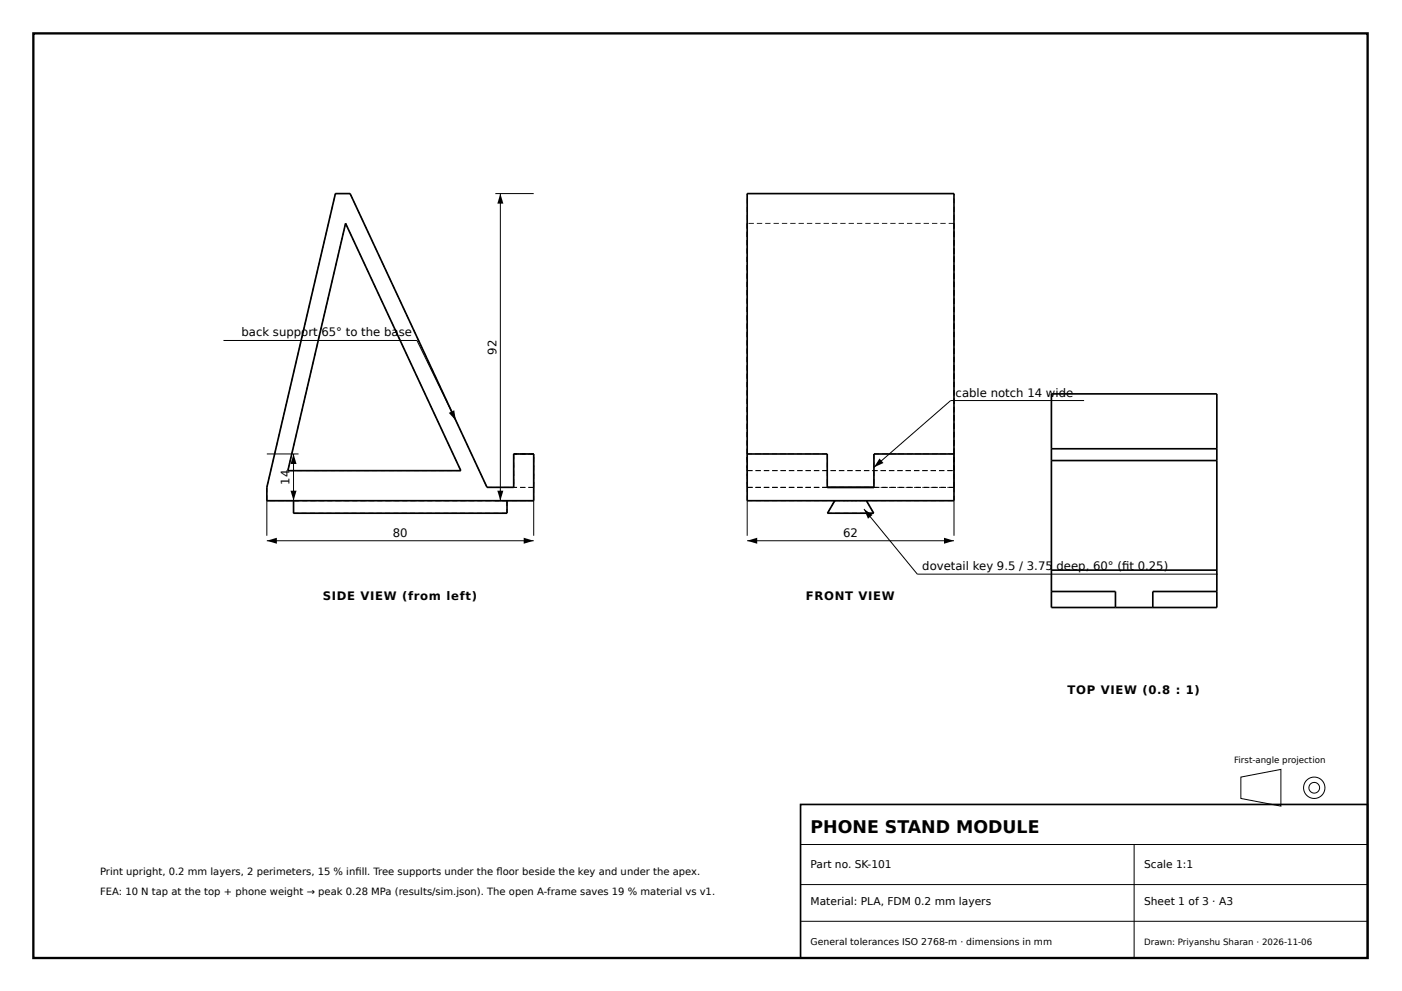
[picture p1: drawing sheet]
<svg xmlns="http://www.w3.org/2000/svg" width="420mm" height="297mm" viewBox="0 0 420 297" stroke-linecap="round" stroke-linejoin="round" font-family="sans-serif">
<path d="M10 10h399.9v277.1h-399.9z" fill="none" stroke="#000" stroke-width=".7" stroke-linecap="butt"/>
<g fill="none" stroke="#000" stroke-width=".5">
<path d="M100.5 58h4.4l41.1 88.1h8v-10h6v14h-80v-4zM223.9 58h62v92.1h-62zM103.6 66.9l34.5 74.2h-51.8zM315.1 118.1h49.6v64h-49.6zM223.9 136.1h24v10h14v-10h24M315.1 134.5h49.6M315.1 138h49.6M88 150.1v3.7h64v-3.7M250.2 150.1l-2.2 3.7h13.9l-2.2-3.7M315.1 177.3h19.2v4.8M315.1 170.9h49.6M364.7 177.3h-19.2v4.8"/>
<path d="M239.9 241.1h170v46h-170z"/>
</g>
<g fill="none" stroke="#000" stroke-width=".3">
<path d="M148.5 58h11.5M150 58v92.1M67 102h58l11.6 24.1M80 136.1h9.5M88 136.1v14M324.9 120.1h-40l-23 20M89.5 150.1h-9.5v10.5M148.5 150.1h11.5v10.5M223.9 150.1v10.5M258.9 152.6l16 19.5h90M285.9 150.1v10.5M80 162.1h80"/>
<path d="M223.9 162.1h62M371.9 232.9l12-2.3v11l-12-2.3zM239.9 253.1h170M339.9 253.1v34M239.9 265.1h170M239.9 276.1h170"/>
<circle cx="393.9" cy="236.1" r="3.2"/>
<circle cx="393.9" cy="236.1" r="1.6"/>
</g>
<g fill="#000">
<path d="M150 58l.9 3h-1.8zM88 136.1l.9 3h-1.8zM134.5 123.8l1.6-.8 .5 3.1zM87.1 147.1h1.8l-.9 3zM149.1 147.1h1.8l-.9 3zM258.9 152.6l2.6 1.7-1.4 1.2zM263.6 137.4l1.2 1.4-2.9 1.3zM80 162.1l3-.9v1.8zM157 161.2l3 .9-3 .9zM223.9 162.1l3-.9v1.8zM282.9 161.2l3 .9-3 .9z"/>
<path d="M100.5 57.9h1.6v.3h-1.6zM103 57.9h1.6v.3h-1.6z"/>
<path d="M104.8 58.1l.2-.1 .7 1.4-.2 .1zM105.9 60.3l.2-.1 .7 1.5-.2 .1zM106.9 62.6l.3-.1 .6 1.5-.2 .1zM108 64.9l.2-.1 .7 1.4-.2 .1zM109 67.1l.3-.1 .6 1.5-.2 .1zM110.1 69.4l.2-.1 .7 1.5-.2 .1zM111.2 71.7l.2-.1 .7 1.4-.3 .1zM112.2 73.9l.2-.1 .7 1.5-.2 .1zM113.3 76.2l.2-.1 .7 1.5-.3 .1zM114.3 78.5l.3-.1 .6 1.4-.2 .1zM115.4 80.7l.2-.1 .7 1.5-.2 .1zM116.4 83l.3-.1 .6 1.5-.2 .1zM117.5 85.3l.2-.1 .7 1.4-.2 .1zM118.6 87.5l.2-.1 .7 1.5-.3 .1zM119.6 89.8l.2-.1 .7 1.5-.2 .1zM120.7 92.1l.2-.1 .7 1.4-.3 .1zM121.7 94.3l.2-.1 .7 1.5-.2 .1zM122.8 96.6l.2-.1 .7 1.5-.2 .1zM123.8 98.9l.3-.1 .6 1.4-.2 .1zM124.9 101.1l.2-.1 .7 1.5-.2 .1zM125.9 103.4l.3-.1 .7 1.5-.3 .1zM127 105.7l.2-.1 .7 1.4-.2 .1zM128.1 107.9l.2-.1 .7 1.5-.3 .1zM129.1 110.2l.2-.1 .7 1.5-.2 .1zM130.2 112.5l.2-.1 .7 1.4-.3 .1zM131.2 114.7l.3-.1 .6 1.5-.2 .1zM132.3 117l.2-.1 .7 1.5-.2 .1zM133.3 119.3l.3-.1 .6 1.4-.2 .1zM134.4 121.5l.2-.1 .7 1.5-.2 .1zM135.5 123.8l.2-.1 .7 1.5-.3 .1zM136.5 126.1l.2-.1 .7 1.4-.2 .1zM137.6 128.3l.2-.1 .7 1.5-.3 .1zM138.6 130.6l.3-.1 .6 1.5-.2 .1zM139.7 132.9l.2-.1 .7 1.4-.2 .1zM140.7 135.1l.3-.1 .6 1.5-.2 .1zM141.8 137.4l.2-.1 .7 1.5-.2 .1zM142.8 139.7l.3-.1 .7 1.4-.3 .1zM143.9 141.9l.2-.1 .7 1.5-.2 .1zM145 144.2l.2-.1 .7 1.5-.3 .1z"/>
<path d="M223.9 57.9h1.6v.3h-1.6zM226.4 57.9h1.6v.3h-1.6zM228.9 57.9h1.6v.3h-1.6zM231.4 57.9h1.6v.3h-1.6zM233.9 57.9h1.6v.3h-1.6zM236.4 57.9h1.6v.3h-1.6zM238.9 57.9h1.6v.3h-1.6zM241.4 57.9h1.6v.3h-1.6zM243.9 57.9h1.6v.3h-1.6zM246.4 57.9h1.6v.3h-1.6zM248.9 57.9h1.6v.3h-1.6zM251.4 57.9h1.6v.3h-1.6zM253.9 57.9h1.6v.3h-1.6zM256.4 57.9h1.6v.3h-1.6zM258.9 57.9h1.6v.3h-1.6zM261.4 57.9h1.6v.3h-1.6zM263.9 57.9h1.6v.3h-1.6zM266.4 57.9h1.6v.3h-1.6zM268.9 57.9h1.6v.3h-1.6zM271.4 57.9h1.6v.3h-1.6zM273.9 57.9h1.6v.3h-1.6zM276.4 57.9h1.6v.3h-1.6zM278.9 57.9h1.6v.3h-1.6zM281.4 57.9h1.6v.3h-1.6zM283.9 57.9h1.6v.3h-1.6z"/>
<path d="M103.5 67l.2-.1 .7 1.4-.3 .1zM104.5 69.3l.2-.1 .7 1.4-.2 .1zM105.6 71.5l.2-.1 .7 1.5-.3 .1zM106.6 73.8l.3-.1 .6 1.4-.2 .1zM107.7 76.1l.2-.1 .7 1.4-.2 .1zM108.7 78.3l.3-.1 .6 1.5-.2 .1zM109.8 80.6l.2-.1 .7 1.4-.2 .1zM110.9 82.9l.2-.1 .7 1.4-.3 .1zM111.9 85.1l.2-.1 .7 1.5-.2 .1zM113 87.4l.2-.1 .7 1.4-.3 .1zM114 89.7l.3-.1 .6 1.4-.2 .1zM115.1 91.9l.2-.1 .7 1.5-.2 .1zM116.1 94.2l.3-.1 .6 1.4-.2 .1zM117.2 96.5l.2-.1 .7 1.4-.2 .1zM118.2 98.7l.3-.1 .7 1.5-.3 .1zM119.3 101l.2-.1 .7 1.4-.2 .1zM120.4 103.3l.2-.1 .7 1.4-.3 .1zM121.4 105.5l.2-.1 .7 1.5-.2 .1zM122.5 107.8l.2-.1 .7 1.4-.2 .1zM123.5 110.1l.3-.1 .6 1.4-.2 .1zM124.6 112.3l.2-.1 .7 1.5-.2 .1zM125.6 114.6l.3-.1 .6 1.4-.2 .1zM126.7 116.9l.2-.1 .7 1.4-.2 .1zM127.8 119.1l.2-.1 .7 1.5-.3 .1zM128.8 121.4l.2-.1 .7 1.4-.2 .1zM129.9 123.7l.2-.1 .7 1.4-.3 .1zM130.9 125.9l.3-.1 .6 1.5-.2 .1zM132 128.2l.2-.1 .7 1.4-.2 .1zM133 130.5l.3-.1 .6 1.4-.2 .1zM134.1 132.7l.2-.1 .7 1.5-.2 .1zM135.1 135l.3-.1 .7 1.4-.3 .1zM136.2 137.3l.2-.1 .7 1.4-.2 .1zM137.3 139.5l.2-.1 .7 1.5-.3 .1z"/>
<path d="M223.8 66.9h.3v1.6h-.3zM223.8 69.4h.3v1.6h-.3zM223.8 71.9h.3v1.6h-.3zM223.8 74.4h.3v1.6h-.3zM223.8 76.9h.3v1.6h-.3zM223.8 79.4h.3v1.6h-.3zM223.8 81.9h.3v1.6h-.3zM223.8 84.4h.3v1.6h-.3zM223.8 86.9h.3v1.6h-.3zM223.8 89.4h.3v1.6h-.3zM223.8 91.9h.3v1.7h-.3zM223.8 94.5h.3v1.6h-.3zM223.8 97h.3v1.6h-.3zM223.8 99.5h.3v1.6h-.3zM223.8 102h.3v1.6h-.3zM223.8 104.5h.3v1.6h-.3zM223.8 107h.3v1.6h-.3zM223.8 109.5h.3v1.6h-.3zM223.8 112h.3v1.6h-.3zM223.8 114.5h.3v1.6h-.3zM223.8 117h.3v1.6h-.3zM223.8 119.5h.3v1.6h-.3zM223.8 122h.3v1.6h-.3zM223.8 124.5h.3v1.6h-.3zM223.8 127h.3v1.6h-.3zM223.8 129.5h.3v1.6h-.3zM223.8 132h.3v1.6h-.3zM223.8 134.5h.3v1.6h-.3zM223.8 137h.3v1.6h-.3zM223.8 139.5h.3v1.6h-.3z"/>
<path d="M284.3 66.8h1.6v.3h-1.6zM281.8 66.8h1.6v.3h-1.6zM279.3 66.8h1.6v.3h-1.6zM276.8 66.8h1.6v.3h-1.6zM274.3 66.8h1.6v.3h-1.6zM271.8 66.8h1.6v.3h-1.6zM269.3 66.8h1.6v.3h-1.6zM266.8 66.8h1.6v.3h-1.6zM264.3 66.8h1.6v.3h-1.6zM261.8 66.8h1.6v.3h-1.6zM259.3 66.8h1.6v.3h-1.6zM256.8 66.8h1.6v.3h-1.6zM254.3 66.8h1.6v.3h-1.6zM251.8 66.8h1.6v.3h-1.6zM249.3 66.8h1.6v.3h-1.6zM246.8 66.8h1.6v.3h-1.6zM244.3 66.8h1.6v.3h-1.6zM241.8 66.8h1.6v.3h-1.6zM239.3 66.8h1.6v.3h-1.6zM236.8 66.8h1.6v.3h-1.6zM234.3 66.8h1.6v.3h-1.6zM231.8 66.8h1.6v.3h-1.6zM229.3 66.8h1.6v.3h-1.6zM226.8 66.8h1.6v.3h-1.6zM224.3 66.8h1.6v.3h-1.6z"/>
<path d="M285.8 66.9h.3v1.6h-.3zM285.8 69.4h.3v1.6h-.3zM285.8 71.9h.3v1.6h-.3zM285.8 74.4h.3v1.6h-.3zM285.8 76.9h.3v1.6h-.3zM285.8 79.4h.3v1.6h-.3zM285.8 81.9h.3v1.6h-.3zM285.8 84.4h.3v1.6h-.3zM285.8 86.9h.3v1.6h-.3zM285.8 89.4h.3v1.6h-.3zM285.8 91.9h.3v1.7h-.3zM285.8 94.5h.3v1.6h-.3zM285.8 97h.3v1.6h-.3zM285.8 99.5h.3v1.6h-.3zM285.8 102h.3v1.6h-.3zM285.8 104.5h.3v1.6h-.3zM285.8 107h.3v1.6h-.3zM285.8 109.5h.3v1.6h-.3zM285.8 112h.3v1.6h-.3zM285.8 114.5h.3v1.6h-.3zM285.8 117h.3v1.6h-.3zM285.8 119.5h.3v1.6h-.3zM285.8 122h.3v1.6h-.3zM285.8 124.5h.3v1.6h-.3zM285.8 127h.3v1.6h-.3zM285.8 129.5h.3v1.6h-.3zM285.8 132h.3v1.6h-.3zM285.8 134.5h.3v1.6h-.3zM285.8 137h.3v1.6h-.3zM285.8 139.5h.3v1.6h-.3z"/>
<path d="M154 135.9h1.6v.3h-1.6zM156.5 135.9h1.6v.3h-1.6zM159 135.9h1v.3h-1z"/>
<path d="M153.8 136.1h.3v1.6h-.3zM153.8 138.6h.3v1.6h-.3zM153.8 141.1h.3v1.6h-.3zM153.8 143.6h.3v1.6h-.3z"/>
<path d="M153.8 136.1h.3v1.6h-.3zM153.8 138.6h.3v1.6h-.3zM153.8 141.1h.3v1.6h-.3zM153.8 143.6h.3v1.6h-.3z"/>
<path d="M158.4 135.9h1.6v.3h-1.6zM155.9 135.9h1.6v.3h-1.6zM154 135.9h1v.3h-1z"/>
<path d="M158.4 135.9h1.6v.3h-1.6zM155.9 135.9h1.6v.3h-1.6zM154 135.9h1v.3h-1z"/>
<path d="M159.8 136.1h.3v1.6h-.3zM159.8 138.6h.3v1.6h-.3zM159.8 141.1h.3v1.6h-.3zM159.8 143.6h.3v1.6h-.3zM159.8 146.1h.3v1.6h-.3zM159.8 148.6h.3v1.5h-.3z"/>
<path d="M223.8 136.1h.3v1.6h-.3zM223.8 138.6h.3v1.6h-.3zM223.8 141.1h.3v1.6h-.3zM223.8 143.6h.3v1.6h-.3z"/>
<path d="M246.3 135.9h1.6v.3h-1.6zM243.8 135.9h1.6v.3h-1.6zM241.3 135.9h1.6v.3h-1.6zM238.8 135.9h1.6v.3h-1.6zM236.3 135.9h1.6v.3h-1.6zM233.8 135.9h1.6v.3h-1.6zM231.3 135.9h1.6v.3h-1.6zM228.8 135.9h1.6v.3h-1.6zM226.3 135.9h1.6v.3h-1.6zM223.9 135.9h1.5v.3h-1.5z"/>
<path d="M247.8 136.1h.3v1.6h-.3zM247.8 138.6h.3v1.6h-.3zM247.8 141.1h.3v1.6h-.3zM247.8 143.6h.3v1.6h-.3z"/>
<path d="M261.8 136.1h.3v1.6h-.3zM261.8 138.6h.3v1.6h-.3zM261.8 141.1h.3v1.6h-.3zM261.8 143.6h.3v1.6h-.3z"/>
<path d="M284.3 135.9h1.6v.3h-1.6zM281.8 135.9h1.6v.3h-1.6zM279.3 135.9h1.6v.3h-1.6zM276.8 135.9h1.6v.3h-1.6zM274.3 135.9h1.6v.3h-1.6zM271.8 135.9h1.6v.3h-1.6zM269.3 135.9h1.6v.3h-1.6zM266.8 135.9h1.6v.3h-1.6zM264.3 135.9h1.6v.3h-1.6zM261.9 135.9h1.5v.3h-1.5z"/>
<path d="M285.8 136.1h.3v1.6h-.3zM285.8 138.6h.3v1.6h-.3zM285.8 141.1h.3v1.6h-.3zM285.8 143.6h.3v1.6h-.3z"/>
<path d="M79.9 148.5h.2v1.6h-.2zM79.9 146.1h.2v1.5h-.2z"/>
<path d="M80.2 144.5h.3l-.4 1.6-.2-.1zM80.8 142l.2 .1-.3 1.6-.3-.1zM81.4 139.6l.2 .1-.4 1.5h-.2zM81.9 137.2h.3l-.4 1.6-.2-.1zM82.5 134.7l.2 .1-.3 1.5h-.3zM83.1 132.3l.2 .1-.4 1.5h-.2zM83.6 129.9h.3l-.4 1.6-.2-.1zM84.2 127.4l.2 .1-.3 1.5h-.3zM84.8 125h.2l-.4 1.6-.2-.1zM85.3 122.6h.3l-.4 1.6-.2-.1zM85.9 120.1l.2 .1-.3 1.5h-.3zM86.5 117.7h.2l-.3 1.6-.3-.1zM87 115.2l.3 .1-.4 1.6-.2-.1zM87.6 112.8l.3 .1-.4 1.5h-.3zM88.2 110.4h.2l-.3 1.6-.3-.1zM88.7 107.9l.3 .1-.4 1.6-.2-.1zM89.3 105.5l.3 .1-.4 1.5h-.2zM89.9 103.1h.2l-.3 1.6-.3-.1zM90.5 100.6l.2 .1-.4 1.6-.2-.1zM91 98.2l.3 .1-.4 1.5h-.2zM91.6 95.8h.2l-.3 1.6-.3-.1zM92.2 93.3l.2 .1-.4 1.5h-.2zM92.7 90.9l.3 .1-.4 1.5h-.2zM93.3 88.5h.2l-.3 1.6-.3-.1zM93.9 86l.2 .1-.4 1.5h-.2zM94.4 83.6h.3l-.4 1.6-.2-.1zM95 81.2h.2l-.3 1.6-.3-.1zM95.6 78.7l.2 .1-.4 1.5h-.2zM96.1 76.3h.3l-.4 1.6-.2-.1zM96.7 73.8l.2 .1-.3 1.6-.3-.1zM97.3 71.4l.2 .1-.3 1.5h-.3zM97.8 69h.3l-.4 1.6-.2-.1zM98.4 66.5l.3 .1-.4 1.6-.3-.1zM99 64.1l.2 .1-.3 1.5h-.3zM99.5 61.7h.3l-.4 1.6-.2-.1zM100.1 59.2l.3 .1-.4 1.5h-.2zM100.4 58l.2 .1v.3h-.3z"/>
<path d="M86.5 139.5h.3l-.4 1.6-.2-.1zM87.1 137l.2 .1-.3 1.6-.3-.1zM87.7 134.6l.2 .1-.4 1.5h-.2zM88.2 132.2h.3l-.4 1.6-.2-.1zM88.8 129.7l.2 .1-.3 1.5h-.3zM89.4 127.3l.2 .1-.4 1.5h-.2zM89.9 124.9h.3l-.4 1.6-.2-.1zM90.5 122.4l.2 .1-.3 1.5h-.3zM91.1 120h.2l-.4 1.6-.2-.1zM91.6 117.6h.3l-.4 1.6-.2-.1zM92.2 115.1l.2 .1-.3 1.5h-.3zM92.8 112.7h.2l-.3 1.6-.3-.1zM93.3 110.2l.3 .1-.4 1.6-.2-.1zM93.9 107.8l.3 .1-.4 1.5h-.3zM94.5 105.4h.2l-.3 1.6-.3-.1zM95 102.9l.3 .1-.4 1.6-.2-.1zM95.6 100.5l.3 .1-.4 1.5h-.3zM96.2 98.1h.2l-.3 1.6-.3-.1zM96.7 95.6l.3 .1-.4 1.5h-.2zM97.3 93.2l.3 .1-.4 1.5h-.2zM97.9 90.8h.2l-.3 1.6-.3-.1zM98.5 88.3l.2 .1-.4 1.5h-.2zM99 85.9h.3l-.4 1.6-.2-.1zM99.6 83.5h.2l-.3 1.6-.3-.1zM100.2 81l.2 .1-.4 1.5h-.2zM100.7 78.6h.3l-.4 1.6-.2-.1zM101.3 76.1l.2 .1-.3 1.6-.3-.1zM101.9 73.7l.2 .1-.4 1.5h-.2zM102.4 71.3h.3l-.4 1.6-.2-.1zM103 68.8l.2 .1-.3 1.6-.3-.1zM103.5 66.9l.2 .1-.3 1h-.2z"/>
<path d="M88 149.9h1.6v.3h-1.6zM90.5 149.9h1.6v.3h-1.6zM93 149.9h1.6v.3h-1.6zM95.5 149.9h1.6v.3h-1.6zM98 149.9h1.6v.3h-1.6zM100.5 149.9h1.6v.3h-1.6zM103 149.9h1.6v.3h-1.6zM105.5 149.9h1.6v.3h-1.6zM108 149.9h1.6v.3h-1.6zM110.5 149.9h1.6v.3h-1.6zM113 149.9h1.6v.3h-1.6zM115.5 149.9h1.6v.3h-1.6zM118 149.9h1.6v.3h-1.6zM120.5 149.9h1.6v.3h-1.6zM123 149.9h1.6v.3h-1.6zM125.5 149.9h1.6v.3h-1.6zM128 149.9h1.6v.3h-1.6zM130.5 149.9h1.6v.3h-1.6zM133 149.9h1.6v.3h-1.6zM135.5 149.9h1.6v.3h-1.6zM138 149.9h1.6v.3h-1.6zM140.5 149.9h1.6v.3h-1.6zM143 149.9h1.6v.3h-1.6zM145.5 149.9h1.6v.3h-1.6zM148 149.9h1.6v.3h-1.6zM150.5 149.9h1.5v.3h-1.5z"/>
<path d="M87.9 150.1h.2v1.6h-.2zM87.9 152.6h.2v1.2h-.2z"/>
<path d="M136.5 140.9h1.6v.3h-1.6zM134 140.9h1.6v.3h-1.6zM131.5 140.9h1.6v.3h-1.6zM129 140.9h1.6v.3h-1.6zM126.5 140.9h1.6v.3h-1.6zM124 140.9h1.6v.3h-1.6zM121.5 140.9h1.6v.3h-1.6zM119 140.9h1.6v.3h-1.6zM116.5 140.9h1.6v.3h-1.6zM114 140.9h1.6v.3h-1.6zM111.5 140.9h1.6v.3h-1.6zM109 140.9h1.6v.3h-1.6zM106.5 140.9h1.6v.3h-1.6zM104 140.9h1.6v.3h-1.6zM101.5 140.9h1.6v.3h-1.6zM99 140.9h1.6v.3h-1.6zM96.5 140.9h1.6v.3h-1.6zM94 140.9h1.6v.3h-1.6zM91.5 140.9h1.6v.3h-1.6zM89 140.9h1.6v.3h-1.6zM86.5 140.9h1.6v.3h-1.6z"/>
<path d="M146 145.9h1.6v.3h-1.6zM148.5 145.9h1.6v.3h-1.6zM151 145.9h1.6v.3h-1.6zM153.5 145.9h.5v.3h-.5z"/>
<path d="M150.4 149.9h1.6v.3h-1.6zM147.9 149.9h1.6v.3h-1.6zM145.4 149.9h1.6v.3h-1.6zM142.9 149.9h1.6v.3h-1.6zM140.4 149.9h1.6v.3h-1.6zM137.9 149.9h1.6v.3h-1.6zM135.4 149.9h1.6v.3h-1.6zM132.9 149.9h1.6v.3h-1.6zM130.4 149.9h1.6v.3h-1.6zM127.9 149.9h1.6v.3h-1.6zM125.4 149.9h1.6v.3h-1.6zM122.9 149.9h1.6v.3h-1.6zM120.4 149.9h1.6v.3h-1.6zM117.9 149.9h1.6v.3h-1.6zM115.4 149.9h1.6v.3h-1.6zM112.9 149.9h1.6v.3h-1.6zM110.4 149.9h1.6v.3h-1.6zM107.9 149.9h1.6v.3h-1.6zM105.4 149.9h1.6v.3h-1.6zM102.9 149.9h1.6v.3h-1.6zM100.4 149.9h1.6v.3h-1.6zM97.9 149.9h1.6v.3h-1.6zM95.4 149.9h1.6v.3h-1.6zM92.9 149.9h1.6v.3h-1.6zM90.4 149.9h1.6v.3h-1.6zM88 149.9h1.5v.3h-1.5z"/>
<path d="M150.4 153.7h1.6v.2h-1.6zM147.9 153.7h1.6v.2h-1.6zM145.4 153.7h1.6v.2h-1.6zM142.9 153.7h1.6v.2h-1.6zM140.4 153.7h1.6v.2h-1.6zM137.9 153.7h1.6v.2h-1.6zM135.4 153.7h1.6v.2h-1.6zM132.9 153.7h1.6v.2h-1.6zM130.4 153.7h1.6v.2h-1.6zM127.9 153.7h1.6v.2h-1.6zM125.4 153.7h1.6v.2h-1.6zM122.9 153.7h1.6v.2h-1.6zM120.4 153.7h1.6v.2h-1.6zM117.9 153.7h1.6v.2h-1.6zM115.4 153.7h1.6v.2h-1.6zM112.9 153.7h1.6v.2h-1.6zM110.4 153.7h1.6v.2h-1.6zM107.9 153.7h1.6v.2h-1.6zM105.4 153.7h1.6v.2h-1.6zM102.9 153.7h1.6v.2h-1.6zM100.4 153.7h1.6v.2h-1.6zM97.9 153.7h1.6v.2h-1.6zM95.4 153.7h1.6v.2h-1.6zM92.9 153.7h1.6v.2h-1.6zM90.4 153.7h1.6v.2h-1.6zM88 153.7h1.5v.2h-1.5z"/>
<path d="M151.8 150.1h.3v1.6h-.3zM151.8 152.6h.3v1.2h-.3z"/>
<path d="M153.8 144.5h.3v1.6h-.3zM153.8 142h.3v1.6h-.3zM153.8 139.5h.3v1.6h-.3zM153.8 137h.3v1.6h-.3z"/>
<path d="M159.8 144.5h.3v1.6h-.3zM159.8 142h.3v1.6h-.3zM159.8 139.5h.3v1.6h-.3zM159.8 137h.3v1.6h-.3z"/>
<path d="M159.8 144.5h.3v1.6h-.3zM159.8 142h.3v1.6h-.3zM159.8 139.5h.3v1.6h-.3zM159.8 137h.3v1.6h-.3z"/>
<path d="M158.4 149.9h1.6v.3h-1.6zM155.9 149.9h1.6v.3h-1.6zM153.4 149.9h1.6v.3h-1.6zM150.9 149.9h1.6v.3h-1.6zM148.4 149.9h1.6v.3h-1.6zM145.9 149.9h1.6v.3h-1.6zM143.4 149.9h1.6v.3h-1.6zM140.9 149.9h1.6v.3h-1.6zM138.4 149.9h1.6v.3h-1.6zM135.9 149.9h1.6v.3h-1.6zM133.4 149.9h1.6v.3h-1.6zM130.9 149.9h1.6v.3h-1.6zM128.4 149.9h1.6v.3h-1.6zM125.9 149.9h1.6v.3h-1.6zM123.4 149.9h1.6v.3h-1.6zM120.9 149.9h1.6v.3h-1.6zM118.4 149.9h1.6v.3h-1.6zM115.9 149.9h1.6v.3h-1.6zM113.4 149.9h1.6v.3h-1.6zM110.9 149.9h1.6v.3h-1.6zM108.4 149.9h1.6v.3h-1.6zM105.9 149.9h1.6v.3h-1.6zM103.4 149.9h1.6v.3h-1.6zM100.9 149.9h1.6v.3h-1.6zM98.4 149.9h1.6v.3h-1.6zM95.9 149.9h1.6v.3h-1.6zM93.4 149.9h1.6v.3h-1.6zM90.9 149.9h1.6v.3h-1.6zM88.4 149.9h1.6v.3h-1.6zM85.9 149.9h1.6v.3h-1.6zM83.4 149.9h1.6v.3h-1.6zM80.9 149.9h1.6v.3h-1.6z"/>
<path d="M158.4 145.9h1.6v.3h-1.6zM155.9 145.9h1.6v.3h-1.6zM154 145.9h1v.3h-1z"/>
<path d="M158.4 145.9h1.6v.3h-1.6zM155.9 145.9h1.6v.3h-1.6zM154 145.9h1v.3h-1z"/>
<path d="M223.8 148.5h.3v1.6h-.3zM223.8 146.1h.3v1.5h-.3z"/>
<path d="M223.8 144.5h.3v1.6h-.3zM223.8 142h.3v1.6h-.3zM223.8 139.5h.3v1.6h-.3zM223.8 137h.3v1.6h-.3zM223.8 134.5h.3v1.6h-.3zM223.8 132h.3v1.6h-.3zM223.8 129.5h.3v1.6h-.3zM223.8 127h.3v1.6h-.3zM223.8 124.5h.3v1.6h-.3zM223.8 122h.3v1.6h-.3zM223.8 119.5h.3v1.6h-.3zM223.8 117h.3v1.6h-.3zM223.8 114.4h.3v1.6h-.3zM223.8 111.9h.3v1.6h-.3zM223.8 109.4h.3v1.6h-.3zM223.8 106.9h.3v1.6h-.3zM223.8 104.4h.3v1.6h-.3zM223.8 101.9h.3v1.6h-.3zM223.8 99.4h.3v1.6h-.3zM223.8 96.9h.3v1.6h-.3zM223.8 94.4h.3v1.6h-.3zM223.8 91.9h.3v1.6h-.3zM223.8 89.4h.3v1.6h-.3zM223.8 86.9h.3v1.6h-.3zM223.8 84.4h.3v1.6h-.3zM223.8 81.9h.3v1.6h-.3zM223.8 79.4h.3v1.6h-.3zM223.8 76.9h.3v1.6h-.3zM223.8 74.4h.3v1.6h-.3zM223.8 71.9h.3v1.6h-.3zM223.8 69.4h.3v1.6h-.3zM223.8 66.9h.3v1.6h-.3zM223.8 64.4h.3v1.6h-.3zM223.8 61.9h.3v1.6h-.3zM223.8 59.4h.3v1.6h-.3zM223.8 58h.3v.5h-.3z"/>
<path d="M223.8 144.5h.3v1.6h-.3zM223.8 142h.3v1.6h-.3zM223.8 139.5h.3v1.6h-.3zM223.8 137h.3v1.6h-.3z"/>
<path d="M223.8 139.5h.3v1.6h-.3zM223.8 137h.3v1.6h-.3zM223.8 134.5h.3v1.6h-.3zM223.8 132h.3v1.6h-.3zM223.8 129.5h.3v1.6h-.3zM223.8 127h.3v1.6h-.3zM223.8 124.5h.3v1.6h-.3zM223.8 122h.3v1.6h-.3zM223.8 119.5h.3v1.6h-.3zM223.8 117h.3v1.6h-.3zM223.8 114.4h.3v1.6h-.3zM223.8 111.9h.3v1.6h-.3zM223.8 109.4h.3v1.6h-.3zM223.8 106.9h.3v1.6h-.3zM223.8 104.4h.3v1.6h-.3zM223.8 101.9h.3v1.6h-.3zM223.8 99.4h.3v1.6h-.3zM223.8 96.9h.3v1.6h-.3zM223.8 94.4h.3v1.6h-.3zM223.8 91.9h.3v1.6h-.3zM223.8 89.4h.3v1.6h-.3zM223.8 86.9h.3v1.6h-.3zM223.8 84.4h.3v1.6h-.3zM223.8 81.9h.3v1.6h-.3zM223.8 79.4h.3v1.6h-.3zM223.8 76.9h.3v1.6h-.3zM223.8 74.4h.3v1.6h-.3zM223.8 71.9h.3v1.6h-.3zM223.8 69.4h.3v1.6h-.3zM223.8 66.9h.3v1.6h-.3z"/>
<path d="M223.9 149.9h1.6v.3h-1.6zM226.4 149.9h1.6v.3h-1.6zM228.9 149.9h1.6v.3h-1.6zM231.4 149.9h1.6v.3h-1.6zM233.9 149.9h1.6v.3h-1.6zM236.4 149.9h1.6v.3h-1.6zM238.9 149.9h1.6v.3h-1.6zM241.4 149.9h1.6v.3h-1.6zM243.9 149.9h1.6v.3h-1.6zM246.4 149.9h1.6v.3h-1.6zM248.9 149.9h1.6v.3h-1.6zM251.4 149.9h1.6v.3h-1.6zM253.9 149.9h1.6v.3h-1.6zM256.4 149.9h1.6v.3h-1.6zM258.9 149.9h1.6v.3h-1.6zM261.4 149.9h1.6v.3h-1.6zM263.9 149.9h1.6v.3h-1.6zM266.4 149.9h1.6v.3h-1.6zM268.9 149.9h1.6v.3h-1.6zM271.4 149.9h1.6v.3h-1.6zM273.9 149.9h1.6v.3h-1.6zM276.4 149.9h1.6v.3h-1.6zM278.9 149.9h1.6v.3h-1.6zM281.4 149.9h1.6v.3h-1.6zM283.9 149.9h1.6v.3h-1.6z"/>
<path d="M223.9 145.9h1.6v.3h-1.6zM226.4 145.9h1.6v.3h-1.6zM228.9 145.9h1.6v.3h-1.6zM231.4 145.9h1.6v.3h-1.6zM233.9 145.9h1.6v.3h-1.6zM236.4 145.9h1.6v.3h-1.6zM238.9 145.9h1.6v.3h-1.6zM241.4 145.9h1.6v.3h-1.6zM243.9 145.9h1.6v.3h-1.6zM246.4 145.9h1.6v.3h-1.6zM248.9 145.9h1.6v.3h-1.6zM251.4 145.9h1.6v.3h-1.6zM253.9 145.9h1.6v.3h-1.6zM256.4 145.9h1.6v.3h-1.6zM258.9 145.9h1.6v.3h-1.6zM261.4 145.9h1.6v.3h-1.6zM263.9 145.9h1.6v.3h-1.6zM266.4 145.9h1.6v.3h-1.6zM268.9 145.9h1.6v.3h-1.6zM271.4 145.9h1.6v.3h-1.6zM273.9 145.9h1.6v.3h-1.6zM276.4 145.9h1.6v.3h-1.6zM278.9 145.9h1.6v.3h-1.6zM281.4 145.9h1.6v.3h-1.6zM283.9 145.9h1.6v.3h-1.6z"/>
<path d="M223.9 145.9h1.6v.3h-1.6zM226.4 145.9h1.6v.3h-1.6zM228.9 145.9h1.6v.3h-1.6zM231.4 145.9h1.6v.3h-1.6zM233.9 145.9h1.6v.3h-1.6zM236.4 145.9h1.6v.3h-1.6zM238.9 145.9h1.6v.3h-1.6zM241.4 145.9h1.6v.3h-1.6zM243.9 145.9h1.6v.3h-1.6zM246.4 145.9h1.5v.3h-1.5z"/>
<path d="M223.9 145.9h1.6v.3h-1.6zM226.4 145.9h1.6v.3h-1.6zM228.9 145.9h1.6v.3h-1.6zM231.4 145.9h1.6v.3h-1.6zM233.9 145.9h1.6v.3h-1.6zM236.4 145.9h1.6v.3h-1.6zM238.9 145.9h1.6v.3h-1.6zM241.4 145.9h1.6v.3h-1.6zM243.9 145.9h1.6v.3h-1.6zM246.4 145.9h1.5v.3h-1.5z"/>
<path d="M223.9 140.9h1.6v.3h-1.6zM226.4 140.9h1.6v.3h-1.6zM228.9 140.9h1.6v.3h-1.6zM231.4 140.9h1.6v.3h-1.6zM233.9 140.9h1.6v.3h-1.6zM236.4 140.9h1.6v.3h-1.6zM238.9 140.9h1.6v.3h-1.6zM241.4 140.9h1.6v.3h-1.6zM243.9 140.9h1.6v.3h-1.6zM246.4 140.9h1.6v.3h-1.6zM248.9 140.9h1.6v.3h-1.6zM251.4 140.9h1.6v.3h-1.6zM253.9 140.9h1.6v.3h-1.6zM256.4 140.9h1.6v.3h-1.6zM258.9 140.9h1.6v.3h-1.6zM261.4 140.9h1.6v.3h-1.6zM263.9 140.9h1.6v.3h-1.6zM266.4 140.9h1.6v.3h-1.6zM268.9 140.9h1.6v.3h-1.6zM271.4 140.9h1.6v.3h-1.6zM273.9 140.9h1.6v.3h-1.6zM276.4 140.9h1.6v.3h-1.6zM278.9 140.9h1.6v.3h-1.6zM281.4 140.9h1.6v.3h-1.6zM283.9 140.9h1.6v.3h-1.6z"/>
<path d="M223.9 140.9h1.6v.3h-1.6zM226.4 140.9h1.6v.3h-1.6zM228.9 140.9h1.6v.3h-1.6zM231.4 140.9h1.6v.3h-1.6zM233.9 140.9h1.6v.3h-1.6zM236.4 140.9h1.6v.3h-1.6zM238.9 140.9h1.6v.3h-1.6zM241.4 140.9h1.6v.3h-1.6zM243.9 140.9h1.6v.3h-1.6zM246.4 140.9h1.6v.3h-1.6zM248.9 140.9h1.6v.3h-1.6zM251.4 140.9h1.6v.3h-1.6zM253.9 140.9h1.6v.3h-1.6zM256.4 140.9h1.6v.3h-1.6zM258.9 140.9h1.6v.3h-1.6zM261.4 140.9h1.6v.3h-1.6zM263.9 140.9h1.6v.3h-1.6zM266.4 140.9h1.6v.3h-1.6zM268.9 140.9h1.6v.3h-1.6zM271.4 140.9h1.6v.3h-1.6zM273.9 140.9h1.6v.3h-1.6zM276.4 140.9h1.6v.3h-1.6zM278.9 140.9h1.6v.3h-1.6zM281.4 140.9h1.6v.3h-1.6zM283.9 140.9h1.6v.3h-1.6z"/>
<path d="M248.7 152.4l.2 .1-.8 1.4-.2-.1zM250 150.2l.2 .1-.8 1.4-.2-.1z"/>
<path d="M250.2 149.9h1.6v.3h-1.6zM252.7 149.9h1.6v.3h-1.6zM255.2 149.9h1.6v.3h-1.6zM257.7 149.9h1.6v.3h-1.6z"/>
<path d="M250.2 149.9h1.6v.3h-1.6zM252.7 149.9h1.6v.3h-1.6zM255.2 149.9h1.6v.3h-1.6zM257.7 149.9h1.6v.3h-1.6z"/>
<path d="M259.6 150.1l.2-.1 .8 1.4-.2 .1zM260.8 152.3l.2-.1 .8 1.4-.2 .1z"/>
<path d="M260.3 153.7h1.6v.2h-1.6zM257.8 153.7h1.6v.2h-1.6zM255.3 153.7h1.6v.2h-1.6zM252.8 153.7h1.6v.2h-1.6zM250.3 153.7h1.6v.2h-1.6zM248 153.7h1.4v.2h-1.4z"/>
<path d="M261.9 145.9h1.6v.3h-1.6zM264.4 145.9h1.6v.3h-1.6zM266.9 145.9h1.6v.3h-1.6zM269.4 145.9h1.6v.3h-1.6zM271.9 145.9h1.6v.3h-1.6zM274.4 145.9h1.6v.3h-1.6zM276.9 145.9h1.6v.3h-1.6zM279.4 145.9h1.6v.3h-1.6zM281.9 145.9h1.6v.3h-1.6zM284.4 145.9h1.5v.3h-1.5z"/>
<path d="M261.9 145.9h1.6v.3h-1.6zM264.4 145.9h1.6v.3h-1.6zM266.9 145.9h1.6v.3h-1.6zM269.4 145.9h1.6v.3h-1.6zM271.9 145.9h1.6v.3h-1.6zM274.4 145.9h1.6v.3h-1.6zM276.9 145.9h1.6v.3h-1.6zM279.4 145.9h1.6v.3h-1.6zM281.9 145.9h1.6v.3h-1.6zM284.4 145.9h1.5v.3h-1.5z"/>
<path d="M285.8 148.5h.3v1.6h-.3zM285.8 146.1h.3v1.5h-.3z"/>
<path d="M285.8 144.5h.3v1.6h-.3zM285.8 142h.3v1.6h-.3zM285.8 139.5h.3v1.6h-.3zM285.8 137h.3v1.6h-.3zM285.8 134.5h.3v1.6h-.3zM285.8 132h.3v1.6h-.3zM285.8 129.5h.3v1.6h-.3zM285.8 127h.3v1.6h-.3zM285.8 124.5h.3v1.6h-.3zM285.8 122h.3v1.6h-.3zM285.8 119.5h.3v1.6h-.3zM285.8 117h.3v1.6h-.3zM285.8 114.4h.3v1.6h-.3zM285.8 111.9h.3v1.6h-.3zM285.8 109.4h.3v1.6h-.3zM285.8 106.9h.3v1.6h-.3zM285.8 104.4h.3v1.6h-.3zM285.8 101.9h.3v1.6h-.3zM285.8 99.4h.3v1.6h-.3zM285.8 96.9h.3v1.6h-.3zM285.8 94.4h.3v1.6h-.3zM285.8 91.9h.3v1.6h-.3zM285.8 89.4h.3v1.6h-.3zM285.8 86.9h.3v1.6h-.3zM285.8 84.4h.3v1.6h-.3zM285.8 81.9h.3v1.6h-.3zM285.8 79.4h.3v1.6h-.3zM285.8 76.9h.3v1.6h-.3zM285.8 74.4h.3v1.6h-.3zM285.8 71.9h.3v1.6h-.3zM285.8 69.4h.3v1.6h-.3zM285.8 66.9h.3v1.6h-.3zM285.8 64.4h.3v1.6h-.3zM285.8 61.9h.3v1.6h-.3zM285.8 59.4h.3v1.6h-.3zM285.8 58h.3v.5h-.3z"/>
<path d="M285.8 144.5h.3v1.6h-.3zM285.8 142h.3v1.6h-.3zM285.8 139.5h.3v1.6h-.3zM285.8 137h.3v1.6h-.3z"/>
<path d="M285.8 139.5h.3v1.6h-.3zM285.8 137h.3v1.6h-.3zM285.8 134.5h.3v1.6h-.3zM285.8 132h.3v1.6h-.3zM285.8 129.5h.3v1.6h-.3zM285.8 127h.3v1.6h-.3zM285.8 124.5h.3v1.6h-.3zM285.8 122h.3v1.6h-.3zM285.8 119.5h.3v1.6h-.3zM285.8 117h.3v1.6h-.3zM285.8 114.4h.3v1.6h-.3zM285.8 111.9h.3v1.6h-.3zM285.8 109.4h.3v1.6h-.3zM285.8 106.9h.3v1.6h-.3zM285.8 104.4h.3v1.6h-.3zM285.8 101.9h.3v1.6h-.3zM285.8 99.4h.3v1.6h-.3zM285.8 96.9h.3v1.6h-.3zM285.8 94.4h.3v1.6h-.3zM285.8 91.9h.3v1.6h-.3zM285.8 89.4h.3v1.6h-.3zM285.8 86.9h.3v1.6h-.3zM285.8 84.4h.3v1.6h-.3zM285.8 81.9h.3v1.6h-.3zM285.8 79.4h.3v1.6h-.3zM285.8 76.9h.3v1.6h-.3zM285.8 74.4h.3v1.6h-.3zM285.8 71.9h.3v1.6h-.3zM285.8 69.4h.3v1.6h-.3zM285.8 66.9h.3v1.6h-.3z"/>
</g>
<text font-size="5.2" x="242.9" y="249.6">PHONE STAND MODULE</text>
<g font-size="3.5">
<text x="72.4" y="100.8">back support 65° to the base</text>
<text x="148.8" y="106.3" transform="rotate(-90 148.8 106.3)">92</text>
<text x="286.4" y="118.8">cable notch 14 wide</text>
<text x="86.8" y="145.3" transform="rotate(-90 86.8 145.3)">14</text>
<text x="117.7" y="160.9">80</text>
<text x="252.7" y="160.9">62</text>
<text x="276.4" y="170.9">dovetail key 9.5 / 3.75</text>
<text x="316.7" y="170.9">deep, 60° (ft 0.25)</text>
<text x="336.3" y="170.9">i</text>
<text x="96.7" y="179.8">SIDE VIEW (from left)</text>
<text x="241.5" y="179.8">FRONT VIEW</text>
<text x="320" y="208.1">TOP VIEW (0.8 : 1)</text>
</g>
<g font-size="3.2">
<text x="242.9" y="260.1">Part no. SK-101</text>
<text x="342.9" y="260.1">Scale 1:1</text>
<text x="242.9" y="271.1">Material: PLA, FDM 0.2 mm layers</text>
<text x="342.9" y="271.1">Sheet 1 of 3 · A3</text>
</g>
<g font-size="3">
<text x="30" y="262.1">Print upright, 0.2 mm layers, 2 perimeters, 15 % infll. Tree supports under the foor beside the key and under the apex.</text>
<text x="106.5" y="262.1">i</text>
<text x="148.8" y="262.1">l</text>
<text x="30" y="268.1">FEA: 10 N tap at the top + phone weight → peak 0.28 MPa (results/sim.json). The open A-frame saves 19 % material vs v1.</text>
</g>
<text font-size="2.8" x="242.9" y="283.1">General tolerances ISO 2768-m · dimensions in mm</text>
<g font-size="2.6">
<text x="369.9" y="228.6">First-angle projection</text>
<text x="342.9" y="283.1">Drawn: Priyanshu Sharan · 2026-11-06</text>
</g>
</svg>
